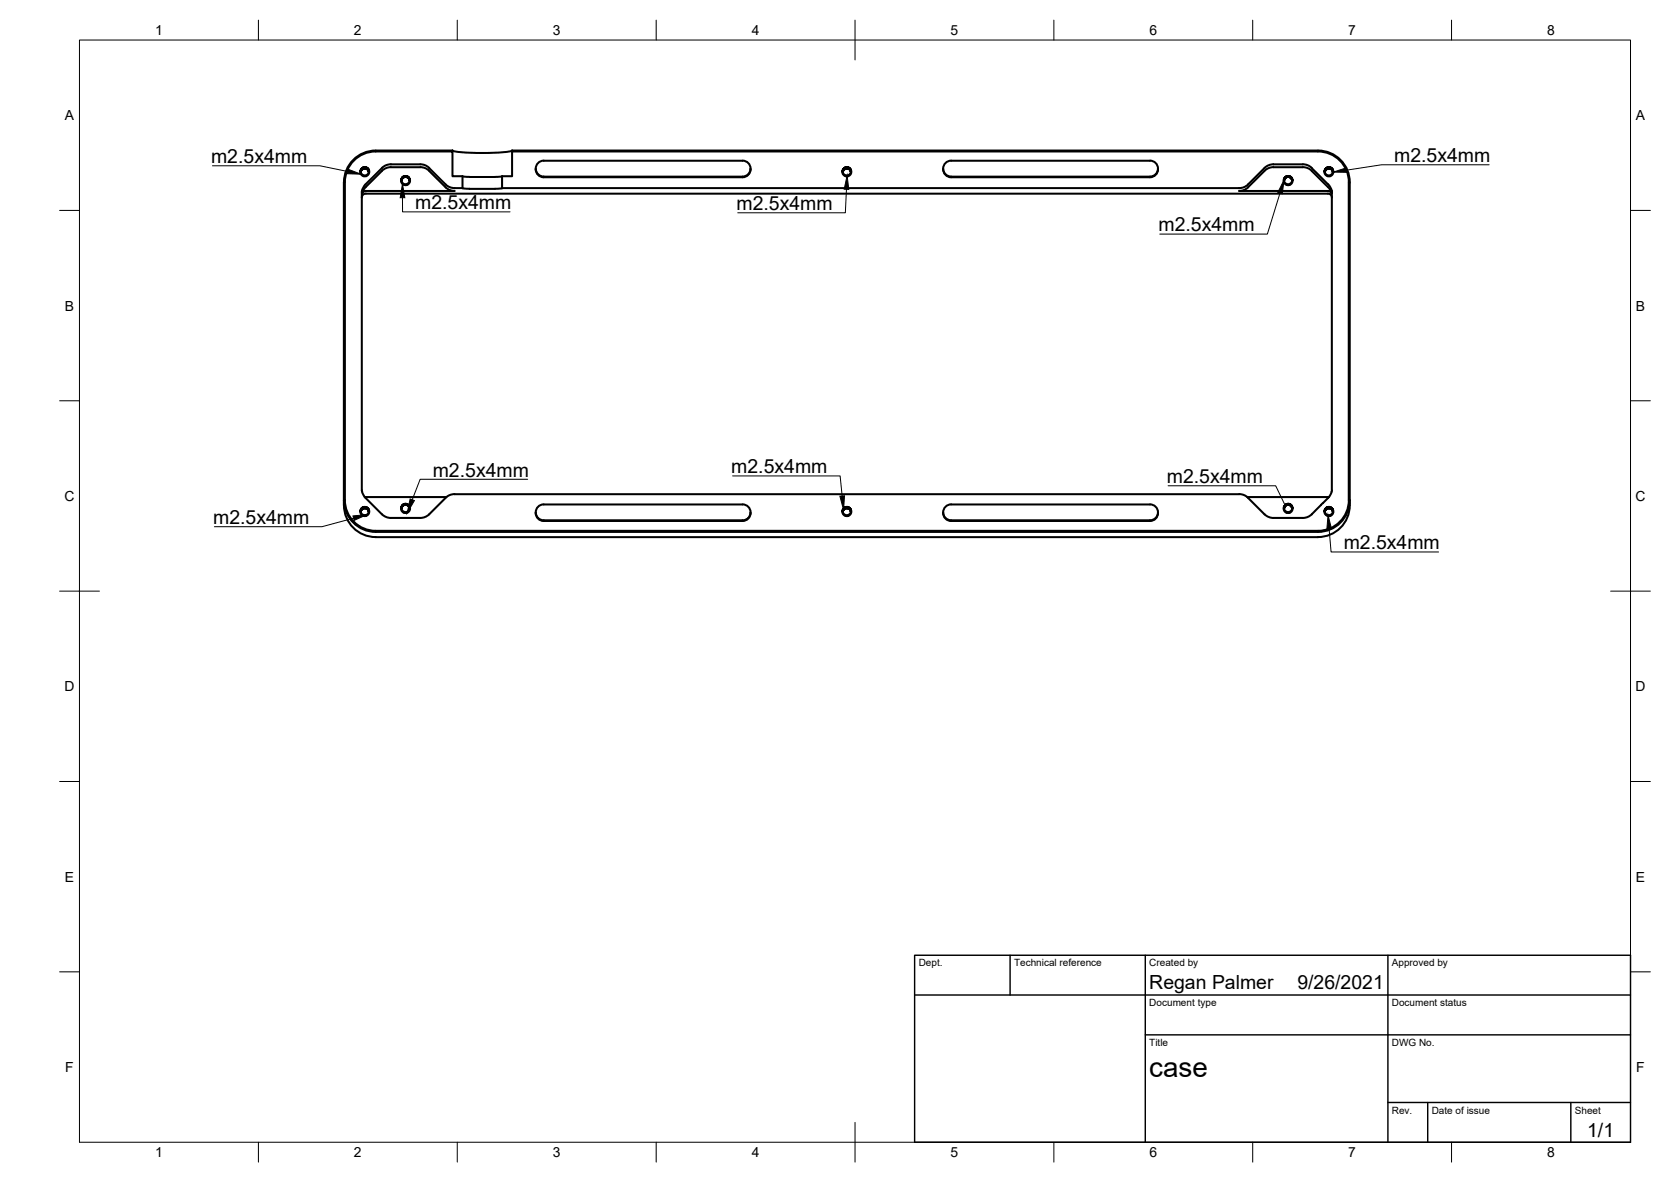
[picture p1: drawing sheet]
<svg xmlns="http://www.w3.org/2000/svg" width="420mm" height="297mm" viewBox="0 0 420 297" stroke-linecap="round" stroke-linejoin="round" font-family="sans-serif">
<!-- layer: Visible -->
<g fill="none" stroke="#000" stroke-width=".51">
<path d="M113.8 37.8h-19.3a8 8 0 0 0-8 8v81.2a8 8 0 0 0 8 8h236.9a8 8 0 0 0 8-8v-81.2a8 8 0 0 0-8-8h-202.6M113.8 37.8a41.2 41.2 0 0 0 12.2 .5l2.8-.5v.3M113.8 37.8v.3M90.7 43.2l.3-.6 .6-.4 .8 .3 .4 .7M90.7 43.1l.2-.5 .6-.4 .8 .2 .5 .7M90.7 43.1l.2-.5 .7-.5 .8 .2 .4 .8M90.7 43.1l.3-.7 .6-.3 .9 .3 .3 .7M90.7 43.2l.2-.5 .7-.4 .8 .3 .3 .6M90.7 43.1l.2-.6 .7-.3 .7 .1 .5 .8M90.7 43.2l.3-.6 .6-.3 .8 .2 .3 .7M90.7 43.2l.2-.5 .6-.4 .9 .3 .3 .6M90.9 42.4l.4-.3 .7-.1 .4 .3 .3 .4 .1 .4-.2-.6-.6-.4h-.6l-.5 .3-.2 .9 .3 .5 .5 .3 .6-.1 .4-.3 .3-.8-.3-.5 .2 .2 .1 1.1-.7 .6"/>
<path d="M90.9 42.4l-.3 1 .2 .5 .6 .4M90.9 42.3l.8-.3 .8 .3M91 42.4l.5-.3h.6l.5 .5 .2 .5-.4-.7-.6-.3-.8 .3-.3 .7zM91 49.7a1.01 1.01 0 0 1 1-1.1l241.9 .1a.97 .97 0 0 1 1 1M91 47.9v.7M91.1 47.9l-.1 75.3 .7 1.6 4.3 4.4 1.3 .8 1 .2M91.4 44.3h.7M91.9 42.4a1.03 1.03 0 0 0-1.2 .8l.4-.6 1-.2M96 42.2l-4.3 4.4-.6 1.3M98.3 41.3h7.9l.9 .3 .8 .6M98.3 42h7.4M98.3 41.3l-1.5 .3-.8 .6"/>
<path d="M98.3 42l-1 .2-.9 .4-4.7 4.7-.6 1.3 .3-.5 .6-.1h22.3l-1-.2-.9-.4-4.9-4.8-.8-.4-1-.2M101 45.2l-.1 .2 .5-.8 .6-.1 .7 .2 .3 .7-.3-.7-.6-.3-.9 .3-.3 .7M101.2 44.8l.4-.3h.6l.6 .3 .2 .6-.2-.6-.6-.3-.9 .2-.4 .7zM101.2 44.6l.8-.4 .8 .4M101.2 44.6l-.4 .6 .1 .6a1.13 1.13 0 0 0 1 .7 1.13 1.13 0 0 0 1-.5l.2-.7-.4-.7 .3 .9-.2 .4-.5 .4-.9-.2-.5-.8 .4-.8 .8-.2 .7 .3 .2 .7M101.2 44.6l.5-.3h.6l.6 .5 .1 .5-.2-.5-.7-.4-.9 .3-.3 .6zM101.2 44.6l.5-.3h.6l.5 .4 .2 .6M101.5 44.6l-.5 .7v-.2M103 45.3l-.4-.8-.7-.2-.7 .3-.3 .8M107.9 42.2l4.2 4.2 .8 .5a6 6 0 0 0 3.4 .4M116.3 44.3l1.8 .2M116.3 47.3l1.8 .2 8.2-.2"/>
<path d="M116.3 44.3v3M116.3 44.3h-2.5v-6.2h-19.3a7.7 7.7 0 0 0-7.8 7.7v79.9M118.1 44.5h6.3M126.3 44.3l-1.9 .2M134.7 42.4v.1a2 2 0 0 0 2 2h50a1.98 1.98 0 0 0 2-2.1M136.7 40.4h50M136.7 40.4a2 2 0 0 0-2 2 2 2 0 0 0 2 2h50a2.01 2.01 0 0 0 2-2 2.01 2.01 0 0 0-2-2M211.9 43.2l.3-.6 .6-.3 .7 .2 .5 .7M211.9 43.2l.3-.6 .6-.4 .8 .3 .4 .7M211.9 43.1l.3-.6 .5-.3 .9 .2 .4 .7M211.9 43.1l.2-.6 .7-.3 .8 .2 .4 .7M211.9 43.1l.2-.6 .7-.4 .8 .3 .4 .7"/>
<path d="M211.9 43.1l.2-.7 .7-.3 .8 .2 .4 .8M211.9 43.2l.3-.6 .5-.3 .8 .2 .5 .7M212.1 42.7l1-.3h-.3a1.07 1.07 0 0 0-.9 .8zM212.2 42.4l.4-.3 .6-.1 .7 .7 .1 .4-.3-.7-.7-.4-.6 .1-.3 .4-.2 .5 .1 .5 .8 .6 .6-.1 .4-.5 .2-.6-.3-.5M212.2 42.4l.5-.3h.6l.5 .4 .2 .6-.3-.6-.7-.4-.8 .3-.3 .7zM212.2 42.4l-.4 .4v.6l.2 .5 .6 .4M212.2 42.3l.7-.3 .8 .3M212.6 44.3h.7M213.1 42.4h.2M213.7 42.4l.3 .5v.5l-.2 .5-.5 .4M237.2 42.4v.1a2 2 0 0 0 2 2h50a1.98 1.98 0 0 0 1.9-2.1M239.1 40.4h50.1"/>
<path d="M239.2 40.4a2 2 0 0 0-2 2 2 2 0 0 0 2 2h50a2.01 2.01 0 0 0 2-2 2.01 2.01 0 0 0-2-2M313.8 46.3l-1.2 .8-1 .2h-185.4v-3h2.6v-6.2h202.6a7.7 7.7 0 0 1 7.8 7.7l-.1 79.9M313.8 47.1l-1.2 .7-1 .2h22.3l.5 .1 .4 .5M317.9 42.2l-4.1 4.1M317.9 42.2l.9-.6 1.4-.3h7.9l.9 .3 .8 .6M320.2 42h7.4M320.2 42l-1 .2-.9 .4-4.5 4.5M322.9 45.3l.3-.7 .6-.3 .8 .3 .3 .7M322.9 45.2v.2l.4-.8 .7-.1 .6 .2 .3 .7-.3-.7-.6-.3-.9 .3-.2 .7M322.9 45.3v.1M323.1 44.6l-.3 .5v.7a1.11 1.11 0 0 0 1 .7 1.11 1.11 0 0 0 1-.5l.2-.8-.3-.6M323.1 44.6l.6-.3 .6 .1 .5 .4 .1 .5-.3-.7-.6-.2-.9 .3-.2 .6z"/>
<path d="M323.1 44.6l.5-.3h.7l.4 .4 .2 .6M323.1 44.6l.8-.4 .8 .4M323.2 44.7l1-.2 .5 .3 .2 .6-.2-.6-.6-.3-.9 .2-.3 .7zM323.4 44.6l-.5 .7v-.2M324.7 44.6l.2 .8-.5 .8-.8 .1-.7-.7 .1-.9 .7-.4 .8 .2 .3 .3 .1 .5M327.6 42l1 .2 .9 .4 4.7 4.7 .6 1.3M329.8 42.2l4.4 4.4 .5 .9 .1 1.1M333.1 43.2l.4-.7 .5-.2 .8 .3 .4 .6M333.1 43.2l.3-.6 .6-.4 .9 .3 .3 .7M333.1 43.1l.2-.5 .6-.4 .9 .3 .4 .6M333.1 43.1l.3-.6 .6-.3 .7 .1 .5 .8M333.1 43.1l.3-.7 .6-.3 .8 .2 .4 .8"/>
<path d="M333.1 43.1l.2-.7 .7-.3 .8 .2 .4 .8M333.1 43.2l.3-.6 .5-.3 .8 .2 .5 .7M333.3 42.7l1-.3h-.3a1.02 1.02 0 0 0-.9 .8zM333.3 42.4l.6-.3h.6l.5 .4 .2 .6-.2-.6-.8-.4-.7 .2-.4 .8zM333.4 42.4l.3-.3 .7-.1 .7 .7 .1 .4-.3-.7-.5-.3h-.6l-.5 .3-.2 .4 .1 .6 .3 .5 .5 .2 .6-.1 .4-.4 .2-.6-.3-.6M333.4 42.4l-.4 .4v.6l.4 .6 .4 .3M333.4 42.3l.7-.3 .8 .3M333.8 44.3h.7M334.3 42.4h.2M334.8 47.9l.1 .4M334.9 48.3v74.9M334.9 42.4l.4 1-.3 .5-.5 .4"/>
<path d="M86.7 125.7a7.7 7.7 0 0 0 7.8 7.7h236.9a7.7 7.7 0 0 0 7.8-7.7M90.7 128.4l.2-.6 .6-.3 .9 .2 .4 .7M90.7 128.6l.3-.6 .6-.3 .8 .2 .3 .7M90.9 127.7l.8-.3 .8 .3M91 127.7l.5-.3 .6 .1 .4 .2 .3 .6v.1l-.2-.4-.4-.5-1 .1-.5 .7v.4l.4 .6 .8 .2 .6-.4 .3-.8-.3-.6 .3 .5v.8a1.12 1.12 0 0 1-2 .2l-.2-.8zM91 127.8l.5-.3 .6 .1 .5 .3 .2 .6-.3-.6-.6-.3-.9 .2-.3 .7zM91.7 124.9h20.6M91.9 127.7a1.05 1.05 0 0 0-1.2 .9M92.1 127.8h-.8l-.4 .3-.2 .5M92.8 128.6l-.3-.6-.7-.4-.7 .2-.4 .6v.2l.4-.7 .7-.2 .5 .2 .4 .7M100.9 127.8l.3-.6 .6-.3 .9 .2 .3 .7M100.9 127.7l.4-.6 .6-.3 .7 .2 .4 .7-.3-.6-.8-.2-.6 .2-.4 .7"/>
<path d="M101 127.6l-.1 .2M101.2 127l.8-.4 .8 .4M101.2 126.9l.7-.3 .4 .1 .4 .2 .3 .6v.2l-.1-.4-.4-.5-.5-.2-.5 .2-.6 .8 .1 .6 .4 .4 .9 .1 .5-.4 .2-.8-.3-.5 .4 .5-.1 .7a1.11 1.11 0 0 1-1.9 .4l-.3-1zM101.2 127l.7-.3 .5 .1 .5 .4 .1 .5-.2-.5-.7-.4-.7 .2-.5 .7zM101.5 127l-.5 .7v-.2M103 127.7l-.4-.8-.7-.2-.8 .4-.2 .7M114.3 124.2h197.3M114.3 124.2l-1 .1-.9 .5-4.5 4.5-1.2 .7-1 .2h-7.4M134.7 128.8v.1a2 2 0 0 0 2 2h50a1.98 1.98 0 0 0 2-2.1M136.7 126.8h50M186.7 126.8a2 2 0 0 1 2 2 2 2 0 0 1-2 2h-50a2 2 0 0 1-2-2 2 2 0 0 1 2-2M211.9 128.6l.3-.6 .6-.3 .7 .2 .5 .7"/>
<path d="M211.9 128.4l.3-.6 .5-.3 1 .2 .3 .7M212.1 128l.5-.3h.7l.4 .3 .3 .6-.3-.6-.6-.3-.8 .2-.4 .7zM212.1 127.9l.5-.3h.7l.4 .3 .3 .6-.2-.5-.7-.4-.9 .2-.3 .7zM212.2 127.7l-.4 .6 .1 .7a1.1 1.1 0 0 0 1.9 .3l.3-.9-.4-.7M212.2 127.7l.3-.2 .6-.1 .5 .2 .3 .5 .1 .3-.3-.6-.6-.4-.7 .1-.3 .4-.2 .4 .1 .6 .8 .6 .6-.1 .4-.5 .2-.7-.3-.5M212.2 127.7l.7-.3 .8 .3M213.1 127.7l.2 .1M213.1 127.7l-.8 .2-.4 .7M213.1 127.7a1.05 1.05 0 0 0-1.2 .9M237.2 128.8v.1a2 2 0 0 0 2 2h50a1.98 1.98 0 0 0 1.9-2.1M239.1 126.8h50.1M289.2 126.8a2 2 0 0 1 2 2 2 2 0 0 1-2 2h-50a2 2 0 0 1-2-2 2 2 0 0 1 2-2"/>
<path d="M311.6 124.2l1.4 .3 .8 .6M322.9 127.8l.2-.6 .6-.3 .9 .2 .3 .7M322.9 127.7l.1-.6 .8-.4 .7 .2 .4 .8M322.9 127.6v.2M322.9 127.7v.1M323.1 127.1l.5-.3h.8l.4 .4 .1 .5-.2-.5-.7-.4-.7 .2-.4 .7zM323.1 127l-.3 .5v.7a1.11 1.11 0 0 0 1.9 .4l.3-1-.3-.6M323.1 127l.3-.3 .7-.1 .6 .5 .2 .6v-.3l-.4-.5-.4-.2h-.6l-.4 .3-.2 .5v.5l.4 .5 .5 .2 .6-.1 .4-.4 .1-.7-.2-.5M323.1 127l.8-.4 .8 .4M323.4 127l-.5 .7v-.2M324.9 127.7l-.4-.7-.7-.2-.8 .4-.1 .5 .3-.6 .8-.3 .7 .4 .2 .6-.3-.7-.8-.2-.7 .3-.2 .6M333.1 128.4l.2-.6 .6-.3 1 .2 .3 .7"/>
<path d="M333.3 127.9l.4-.3 .6-.1 .6 .4 .3 .6-.3-.6-.6-.3-.8 .1-.4 .8zM333.4 127.7l-.4 .5 .1 .8a1.12 1.12 0 0 0 1.9 .2l.3-.8-.4-.7M333.4 127.7l.3-.2 .6-.1 .5 .3 .3 .4 .1 .3-.3-.6-.6-.4-.5 .1-.5 .3-.2 .4 .1 .6 .3 .5 .5 .2 .6-.1 .4-.4 .2-.6-.3-.7M333.4 127.7l.7-.3 .8 .3M333.4 127.9l.6-.3 .5 .1 .5 .4 .2 .5-.4-.7-.6-.2-.8 .2-.3 .7zM333.4 128l.4-.3h.6l.5 .4 .3 .5-.4-.7-.6-.2-.8 .3-.3 .6zM334.2 124.9h-20.6M334.3 127.7l.2 .1M334.3 127.7l-.8 .2-.4 .7M334.3 127.7a1.05 1.05 0 0 0-1.2 .9M334.9 123.2l-.3 1-.6 .9-4.2 4.2-.8 .5-.9 .3-7.9 .1-1-.2-1.3-.8-4.1-4.1M339.4 125.7a8 8 0 0 1-8 8h-236.9a8 8 0 0 1-8-8"/>
</g>
<!-- layer: Border -->
<g fill="none" stroke="#000" stroke-width=".25">
<path d="M20 10.1h390v276.9h-390zM65 5.1v5M115 5.1v5M165 5.1v5M215 5.1v10M265 5.1v5M315 5.1v5M365 5.1v5M15 52.9h5M410 52.9h5M15 100.7h5M410 100.7h5"/>
<path d="M15 148.6h10M405 148.6h10M15 196.4h5M410 196.4h5M15 244.2h5M410 244.2h5M65 287v5M115 287v5M165 287v5M215 282.1v9.9M265 287v5M315 287v5"/>
<path d="M365 287v5"/>
</g>
<!-- layer: TitleBlock -->
<path d="M230 240.1h180v46.9h-180zM230 250h180M254 240.1v9.9M288 240.1v46.9M349 240.1v46.9M288 260.1h122M349 277.1h61M359 277.1v9.9M395 277.1v9.9" fill="none" stroke="#000" stroke-width=".36"/>
<!-- layer: Annotations -->
<path d="M87.5 42.5l3.3 1.3-3.6-.1zM101.2 46.2l.6 3.5h-1.2zM213 44.1l.4 3.5-1.1-.1zM322.9 45.2l-.5 3.5-1.1-.3zM335.2 43.3l3.4-1.2 .2 1.2zM88.8 129.7l3.5-.4-3.3 1.5zM103.1 125.4l1.1 .4-1.8 3zM211.2 124.7l1.1-.1-.2 3.5zM333.9 129.4l.9 3.5-1.2 .1z" fill="#000" stroke="#000" stroke-width=".25"/>
<path d="M53.4 41.7h27.1l6.9 1.4M101.2 49.7v3.5h27M212.8 47.6l-.2 5.9h-27.1M321.8 48.5l-3.1 10.3h-27.1M374.4 41.4h-27l-8.7 1.3M184.2 119.6h27l.6 5.1M88.9 130.2l-7.9 2.2h-27.1M132.7 120.4h-27.1l-1.9 5.2M293.7 122.1h27.1l2.4 5M334.2 132.9l.5 5.8h27" fill="none" stroke="#000" stroke-width=".25"/>
<text font-size="7" x="289" y="270.6">case</text>
<g font-size="4.9">
<text x="53.1" y="41">m2.5x4mm</text>
<text x="350.6" y="40.7">m2.5x4mm</text>
<text x="104.4" y="52.5">m2.5x4mm</text>
<text x="185.2" y="52.8">m2.5x4mm</text>
<text x="291.3" y="58.1">m2.5x4mm</text>
<text x="108.8" y="119.7">m2.5x4mm</text>
<text x="183.9" y="118.9">m2.5x4mm</text>
<text x="293.4" y="121.4">m2.5x4mm</text>
<text x="53.6" y="131.7">m2.5x4mm</text>
<text x="337.9" y="138">m2.5x4mm</text>
<text x="289" y="248.5">Regan Palmer</text>
<text x="326.2" y="248.5">9/26/2021</text>
<text x="399.1" y="285.7">1/1</text>
</g>
<g font-size="3.5">
<text x="39" y="8.8">1</text>
<text x="89" y="8.8">2</text>
<text x="139" y="8.8">3</text>
<text x="189" y="8.8">4</text>
<text x="239" y="8.8">5</text>
<text x="289" y="8.8">6</text>
<text x="339" y="8.8">7</text>
<text x="389" y="8.8">8</text>
<text x="16.3" y="30.2">A</text>
<text x="411.3" y="30.2">A</text>
<text x="16.3" y="78">B</text>
<text x="411.3" y="78">B</text>
<text x="16.2" y="125.9">C</text>
<text x="411.2" y="125.9">C</text>
<text x="16.2" y="173.7">D</text>
<text x="411.2" y="173.7">D</text>
<text x="16.3" y="221.6">E</text>
<text x="411.3" y="221.6">E</text>
<text x="16.4" y="269.4">F</text>
<text x="411.4" y="269.4">F</text>
<text x="39" y="290.8">1</text>
<text x="89" y="290.8">2</text>
<text x="139" y="290.8">3</text>
<text x="189" y="290.8">4</text>
<text x="239" y="290.8">5</text>
<text x="289" y="290.8">6</text>
<text x="339" y="290.8">7</text>
<text x="389" y="290.8">8</text>
</g>
<g font-size="2.5">
<text x="231" y="242.9">Dept.</text>
<text x="255" y="242.9">Technical reference</text>
<text x="289" y="242.9">Created by</text>
<text x="350" y="242.9">Approved by</text>
<text x="289" y="252.8">Document type</text>
<text x="350" y="252.8">Document status</text>
<text x="289" y="262.9">Title</text>
<text x="350" y="262.9">DWG No.</text>
<text x="350" y="279.9">Rev.</text>
<text x="360" y="279.9">Date of issue</text>
<text x="396" y="279.9">Sheet</text>
</g>
</svg>
